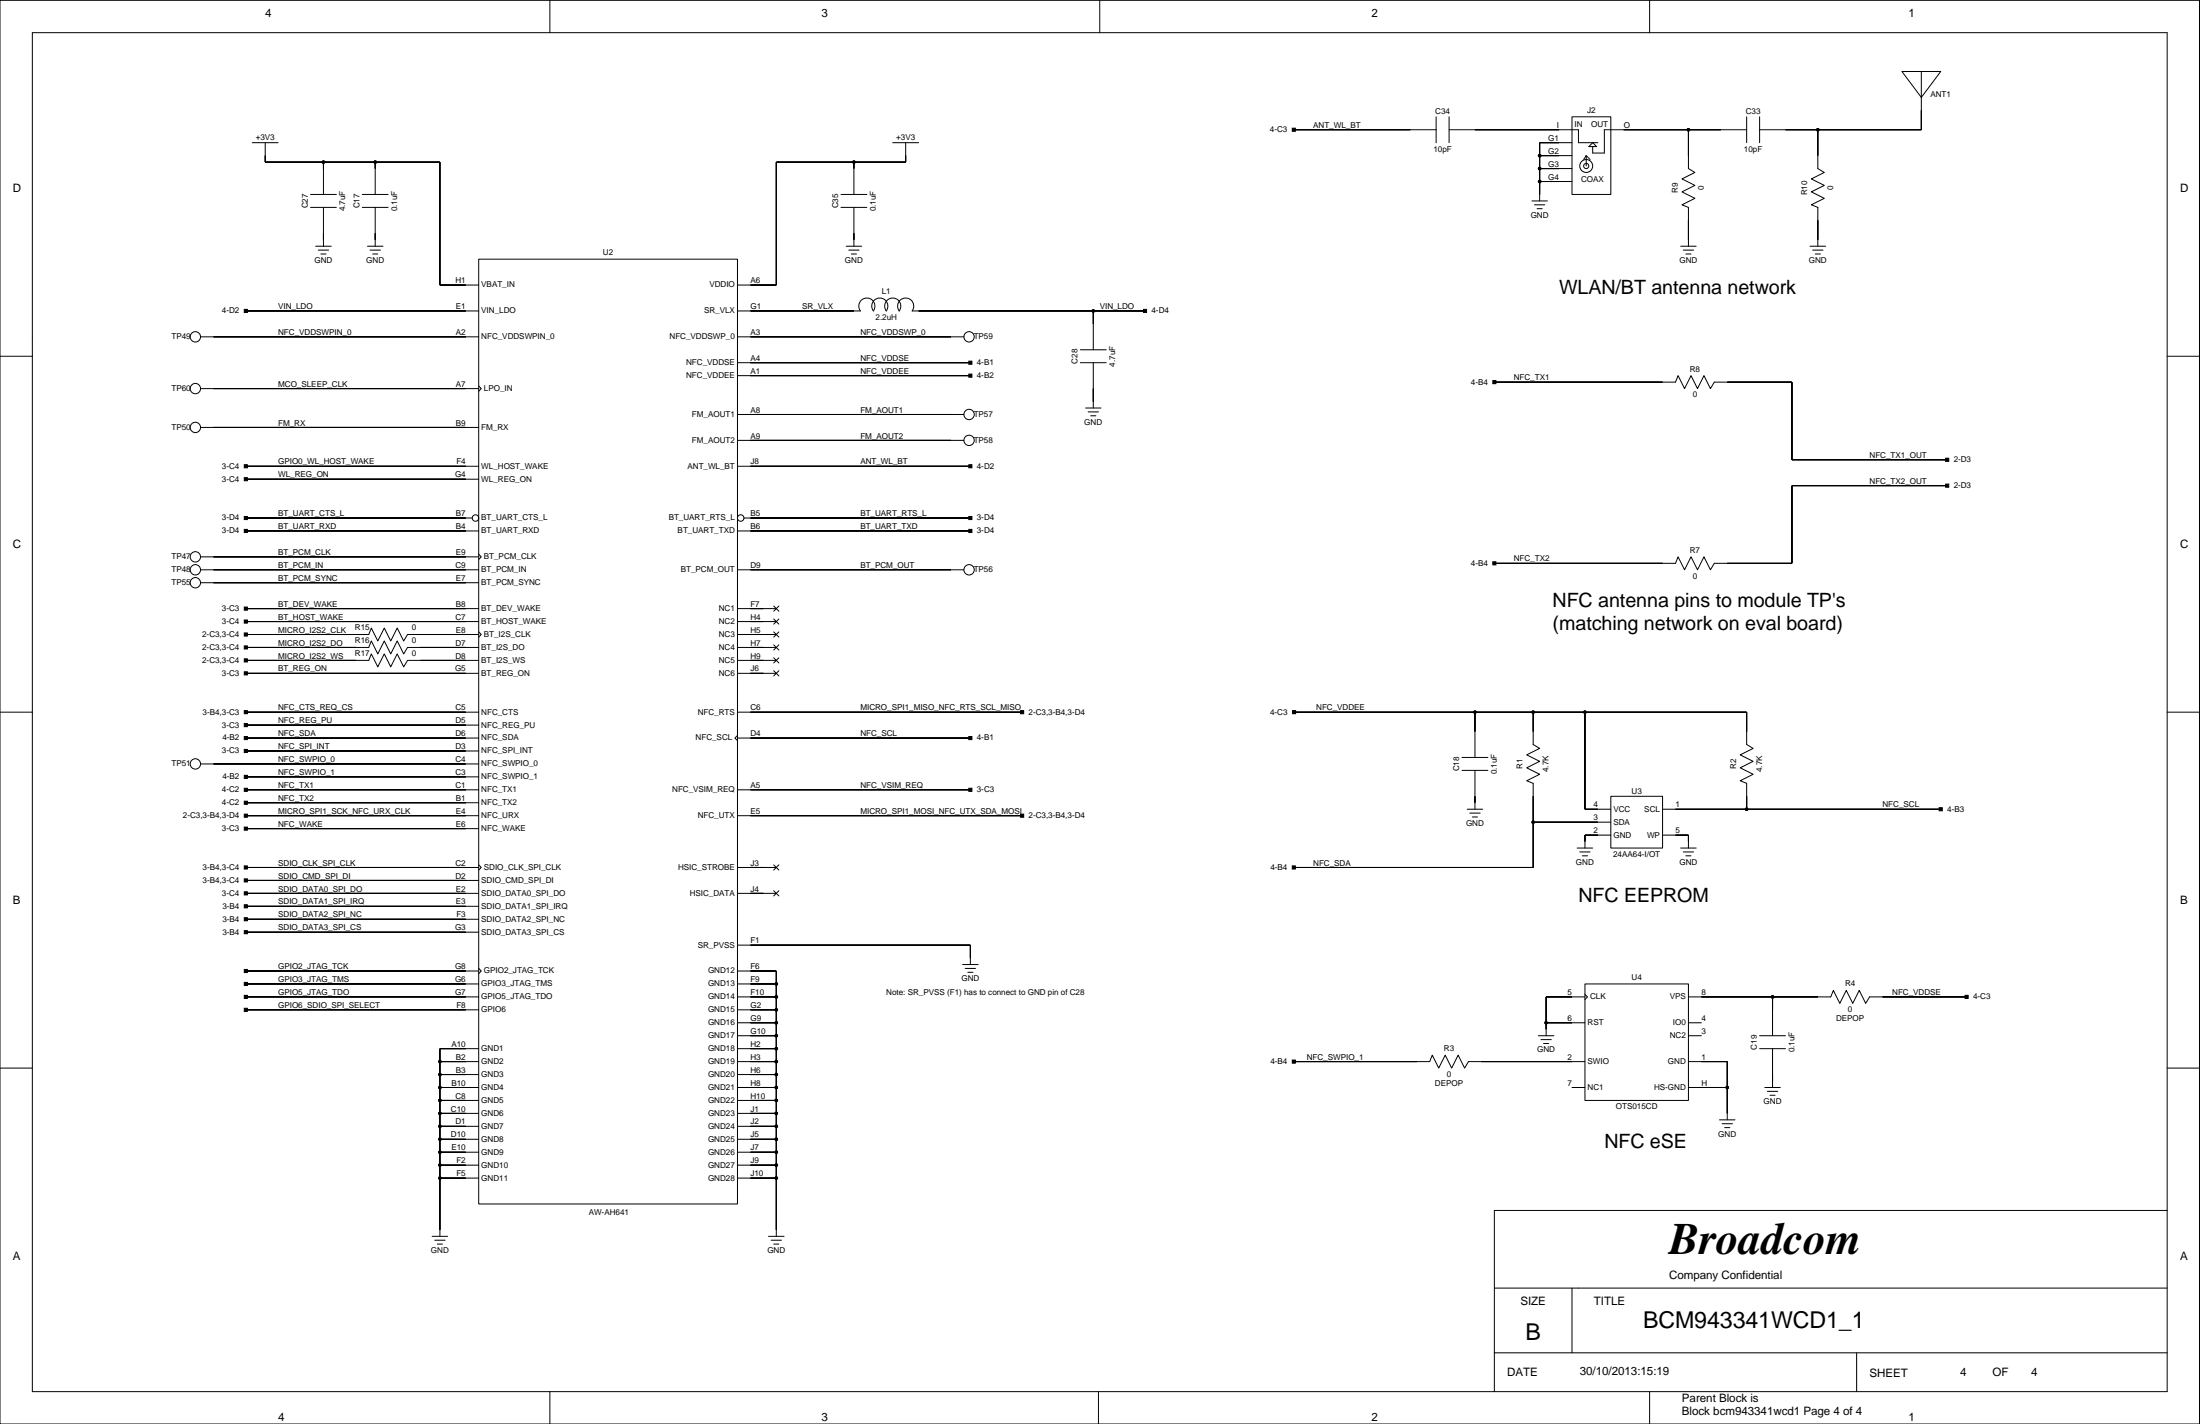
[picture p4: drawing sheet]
<svg xmlns="http://www.w3.org/2000/svg" width="432mm" height="279mm" viewBox="0 0 432 279" stroke-linecap="round" stroke-linejoin="round" font-family="sans-serif">
<g fill="none" stroke="#000" stroke-width=".2">
<path d="M0 .1h431.7v279.3h-431.7zM6.3 6.4h419.1v266.7h-419.1zM107.9 .1v6.3M215.9 .1v6.3M323.8 .1v6.3M373.3 14h7.6l-3.8 5.1zM377.1 14v11.5h-31.7M378.4 19.1h.1M379.6 19.1h.1M380.9 19.1h.1M49.5 28h5.1M52.1 28v3.8h34.2v24.1h7.7"/>
<path d="M60.9 38.2h5.1M63.5 31.8v6.4M71.1 38.2h5.1M73.6 31.8v6.4M165.1 38.2h5M167.6 31.8v6.4M175.2 28h5.1M177.8 28v3.8h-25.4v24.1h-7.7M253.9 25.5h28M281.9 22.9v5.1M284.4 25.5h25.4v2.5h3.8M284.4 22.9v5.1"/>
<path d="M300.7 39.4h3M302.2 30.5h6.3M302.2 33.1h6.3M302.2 35.6h6.3M308.5 22.9h7.7v15.3h-7.7zM308.5 28h-6.3v11.4M311.3 30.5v2.1M311.3 30.5l.8 .8M311.3 30.5l-.5 .8M312.6 28l.8 .8h-1.6zM331.4 25.5v7.6l1.3 .7-2.6 1.3 2.6 1.3-2.6 1.2 2.6 1.3-2.6 1.3 1.3 .5v7.6M342.8 22.9v5.1"/>
<path d="M342.8 25.5h-27.9v4.5h-2.3v-1.2M345.4 22.9v5.1M356.8 25.5v7.6l1.3 .7-2.6 1.3 2.6 1.3-2.6 1.2 2.6 1.3-2.6 1.3 1.3 .5v7.6M378.4 20.4h.1M379.6 21.6h.1M60.9 40.7h5.1M62 48.3h3M62.5 49.1h2M63 49.8h1M63.5 40.7v7.6M71.1 40.7h5.1M72.1 48.3h3.1"/>
<path d="M72.6 49.1h2.1M73.1 49.8h1.1M73.6 40.7v7.6M94 50.9h50.7v185.3h-50.7zM165.1 40.7h5M166.1 48.3h3M166.6 49.1h2M167.1 49.8h1M167.6 40.7v7.6M301.2 40.2h2M301.7 40.9h1M329.9 48.3h3"/>
<path d="M330.4 49.1h2M330.9 49.8h1M355.3 48.3h3M355.8 49.1h2M356.3 49.8h1M0 69.9h6.3M39.4 76.2h54.6M39.4 66.1h54.6M48.2 61h45.8M94 75.7l.5 .5-.5 .6M144.7 61h24.2a1.59 1.59 0 0 1 .2-2.1 1.59 1.59 0 0 1 2.1 0 1.59 1.59 0 0 1 .2 2.1 1.59 1.59 0 0 1 .2-2.1 1.59 1.59 0 0 1 2.2 0 1.59 1.59 0 0 1 .2 2.1 1.59 1.59 0 0 1 .2-2.1 1.59 1.59 0 0 1 2.1 0 1.59 1.59 0 0 1 .2 2.1 1.59 1.59 0 0 1 .2-2.1 1.59 1.59 0 0 1 2.1 0 1.59 1.59 0 0 1 .2 2.1h45.7M144.7 73.7h45.8"/>
<path d="M144.7 71.2h45.8M144.7 66.1h44.5M212 71.2h5.1M212 68.6h5.1M214.6 61v7.6M214.6 71.2v8.9M293.3 75h35.6l.5-1.3 1.2 2.5 1.3-2.5 1.3 2.5 1.2-2.5 1.3 2.5 .8-1.2h15.2v15.2h30.5M425.4 69.9h6.3M39.4 83.9h54.6M48.2 91.5h45.8M48.2 94h45.8M144.7 91.5h45.8"/>
<path d="M144.7 81.3h44.5M144.7 86.4h44.5M213.1 80.1h3M213.6 80.8h2M214.1 81.6h1M382.2 95.3h-30.5v15.2h-15.2l-.8 1.3-1.3-2.5-1.2 2.5-1.3-2.5-1.3 2.5-1.2-2.5-.5 1.2h-35.6M39.4 109.3h54.6M39.4 111.8h54.6M39.4 114.3h54.6M48.2 119.4h45.8M48.2 101.6h44.5M48.2 104.2h45.8"/>
<path d="M94 108.8l.5 .5-.5 .5M144.7 119.4h7.7M144.7 111.8h44.5M144.7 104.2h45.8M146 101.6h44.5M151.9 118.9l1 1M152.9 118.9l-1 1M379.6 115.6h.1M0 139.7h6.3M48.2 124.5h24.2l.5-1.3 1.3 2.6 1.2-2.6 1.3 2.6 1.3-2.6 1.2 2.6 .8-1.3h14M48.2 127h24.2l.5-1.2 1.3 2.5 1.2-2.5 1.3 2.5 1.3-2.5 1.2 2.5 .8-1.3h14M48.2 129.6h24.2l.5-1.3 1.3 2.5 1.2-2.5 1.3 2.5 1.3-2.5 1.2 2.5 .8-1.2h14"/>
<path d="M48.2 139.7h45.8M48.2 122h45.8M48.2 132.1h45.8M94 124l.5 .5-.5 .5M144.7 139.7h55.9M144.7 122h7.7M144.7 124.5h7.7M144.7 127h7.7M144.7 129.6h7.7M144.7 132.1h7.7M151.9 121.4l1 1.1M151.9 124l1 1"/>
<path d="M151.9 126.5l1 1M151.9 129.1l1 1M151.9 131.6l1 1M152.9 121.4l-1 1.1M152.9 124l-1 1M152.9 126.5l-1 1M152.9 129.1l-1 1M152.9 131.6l-1 1M254 139.7h88.8v6.4l1.3 .7-2.5 1.3 2.5 1.3-2.5 1.3 2.5 1.2-2.5 1.3 1.2 .5v5.1M289.5 139.7v8.9M300.9 139.7v6.4l1.3 .7-2.5 1.3 2.5 1.3-2.5 1.3 2.5 1.2-2.5 1.3 1.2 .5v16.5h-47M311.1 139.7v19.1h5.1"/>
<path d="M425.4 139.7h6.3M39.4 149.9h54.6M48.2 142.3h45.8M48.2 144.8h45.8M48.2 147.3h45.8M48.2 152.4h45.8M48.2 155h45.8M48.2 157.5h45.8M144.7 144.3l-.5 .5 .5 .5M144.7 144.8h45.8M144.7 155h45.8M287 151.2h5"/>
<path d="M287 148.6h5M288 158.8h3M288.5 159.5h2M289.5 151.2v7.6M316.2 156.2h10.1v10.2h-10.1zM326.3 158.8h54.6M48.2 175.3h45.8M48.2 170.2h45.8M48.2 160h45.8M48.2 162.6h45.8M48.2 172.7h45.8M48.2 177.8h45.8"/>
<path d="M94 169.7l.5 .5-.5 .5M144.7 175.3h7.7M144.7 170.2h7.7M144.7 160h55.9M151.9 169.7l1 1M151.9 174.8l1 1M152.9 169.7l-1 1M152.9 174.8l-1 1M289 160.3h1M300.9 161.3h15.3M309.6 166.4h3M310.1 167.2h2"/>
<path d="M310.6 167.9h1M316.2 163.9h-5.1v2.5M326.3 163.9h5.1v2.5M329.9 166.4h3M330.4 167.2h2M330.9 167.9h1M48.2 190.5h45.8M48.2 193.1h45.8M48.2 195.6h45.8M48.2 198.1h45.8M48.2 180.4h45.8M48.2 182.9h45.8"/>
<path d="M94 190l.5 .5-.5 .5M144.7 190.5h7.7v52.1M144.7 193.1h7.7M144.7 195.6h7.7M144.7 198.1h7.7M144.7 185.4h45.8v3.9M188.9 189.3h3.1M189.4 190h2.1M189.9 190.8h1.1M311.1 193.1h20.3v22.8h-20.3zM311.1 195.1l.5 .5-.5 .5M311.1 195.6h-7.6v7.6"/>
<path d="M331.4 195.6h27.9l.5-1.3 1.3 2.6 1.3-2.6 1.2 2.6 1.3-2.6 1.3 2.6 .7-1.3h19.1M347.9 195.6v7.6M0 209.6h6.3M86.3 208.3h7.7M86.3 210.8h7.7M86.3 213.4h7.7M86.3 215.9h7.7M86.3 218.5h7.7M94 205.8h-7.7v36.8M144.7 205.8h7.7M144.7 200.7h7.7M144.7 203.2h7.7"/>
<path d="M144.7 208.3h7.7M144.7 210.8h7.7M144.7 213.4h7.7M144.7 215.9h7.7M144.7 218.5h7.7M253.9 208.3h26.7l.5-1.3 1.3 2.6 1.3-2.6 1.2 2.6 1.3-2.6 1.3 2.6 .7-1.3h22.9M301.9 203.2h3.1M302.4 204h2.1M303 204.7h1M303.5 200.7h7.6M308.5 213.4h2.6M331.4 200.7h2.5"/>
<path d="M331.4 203.2h2.5M331.4 208.3h7.6v11.4M331.4 213.4h7.6M337.5 219.7h3M345.4 205.8h5M345.4 203.2h5M346.4 213.4h3M346.9 214.1h2M347.4 214.9h1M347.9 205.8v7.6M425.4 209.6h6.3M86.3 228.6h7.7"/>
<path d="M86.3 231.2h7.7M86.3 226.1h7.7M86.3 221h7.7M86.3 223.5h7.7M144.7 228.6h7.7M144.7 231.2h7.7M144.7 226.1h7.7M144.7 221h7.7M144.7 223.5h7.7M338 220.5h2M338.5 221.2h1M425.4 237.5h-132.1v35.6"/>
<path d="M84.8 242.6h3.1M85.3 243.3h2.1M85.8 244.1h1M150.8 242.6h3.1M151.3 243.3h2.1M151.9 244.1h1M293.3 252.7h132.1M308.5 252.7v12.7M107.9 273.1v6.3M215.6 273.1v6.3M293.3 265.4h132.1M323.8 273.1v6.3"/>
<path d="M364.4 265.4v7.7"/>
<circle cx="63.5" cy="31.8" r=".25"/>
<circle cx="73.6" cy="31.8" r=".25"/>
<circle cx="167.6" cy="31.8" r=".25"/>
<circle cx="302.2" cy="33.1" r=".25"/>
<circle cx="302.2" cy="30.5" r=".25"/>
<circle cx="302.2" cy="35.6" r=".25"/>
<circle cx="311.3" cy="32.6" r="1.27"/>
<circle cx="311.3" cy="32.6" r=".51"/>
<circle cx="331.4" cy="25.5" r=".25"/>
<circle cx="356.8" cy="25.5" r=".25"/>
<circle cx="38.3" cy="66.1" r="1.02"/>
<circle cx="38.3" cy="76.2" r="1.02"/>
<circle cx="190.2" cy="66.1" r="1.02"/>
<circle cx="214.6" cy="61" r=".25"/>
<circle cx="38.3" cy="83.9" r="1.02"/>
<circle cx="190.2" cy="86.4" r="1.02"/>
<circle cx="190.2" cy="81.3" r="1.02"/>
<circle cx="38.3" cy="114.3" r="1.02"/>
<circle cx="38.3" cy="111.8" r="1.02"/>
<circle cx="38.3" cy="109.3" r="1.02"/>
<circle cx="93.3" cy="101.6" r=".63"/>
<circle cx="145.4" cy="101.6" r=".63"/>
<circle cx="190.2" cy="111.8" r="1.02"/>
<circle cx="289.5" cy="139.7" r=".25"/>
<circle cx="300.9" cy="139.7" r=".25"/>
<circle cx="311.1" cy="139.7" r=".25"/>
<circle cx="38.3" cy="149.9" r="1.02"/>
<circle cx="342.8" cy="158.8" r=".25"/>
<circle cx="300.9" cy="161.3" r=".25"/>
<circle cx="152.4" cy="193.1" r=".25"/>
<circle cx="152.4" cy="195.6" r=".25"/>
<circle cx="152.4" cy="198.1" r=".25"/>
<circle cx="347.9" cy="195.6" r=".25"/>
<circle cx="86.3" cy="210.8" r=".25"/>
<circle cx="86.3" cy="215.9" r=".25"/>
<circle cx="86.3" cy="208.3" r=".25"/>
<circle cx="86.3" cy="213.4" r=".25"/>
<circle cx="86.3" cy="218.5" r=".25"/>
<circle cx="152.4" cy="210.8" r=".25"/>
<circle cx="152.4" cy="203.2" r=".25"/>
<circle cx="152.4" cy="208.3" r=".25"/>
<circle cx="152.4" cy="200.7" r=".25"/>
<circle cx="152.4" cy="215.9" r=".25"/>
<circle cx="152.4" cy="205.8" r=".25"/>
<circle cx="152.4" cy="213.4" r=".25"/>
<circle cx="152.4" cy="218.5" r=".25"/>
<circle cx="303.5" cy="200.7" r=".25"/>
<circle cx="339" cy="213.4" r=".25"/>
<circle cx="86.3" cy="231.2" r=".25"/>
<circle cx="86.3" cy="221" r=".25"/>
<circle cx="86.3" cy="223.5" r=".25"/>
<circle cx="86.3" cy="228.6" r=".25"/>
<circle cx="86.3" cy="226.1" r=".25"/>
<circle cx="152.4" cy="223.5" r=".25"/>
<circle cx="152.4" cy="221" r=".25"/>
<circle cx="152.4" cy="231.2" r=".25"/>
<circle cx="152.4" cy="228.6" r=".25"/>
<circle cx="152.4" cy="226.1" r=".25"/>
</g>
<g fill="#000" stroke="#000" stroke-width=".2">
<path d="M52.1 30.5v1.3z" fill-rule="evenodd"/>
<path d="M52.1 31.8h11.4z" fill-rule="evenodd"/>
<path d="M63.5 31.8v1.3z" fill-rule="evenodd"/>
<path d="M63.5 31.8h10.1z" fill-rule="evenodd"/>
<path d="M73.6 31.8v1.3z" fill-rule="evenodd"/>
<path d="M73.6 31.8h12.7z" fill-rule="evenodd"/>
<path d="M86.3 31.8v24.1z" fill-rule="evenodd"/>
<path d="M152.4 31.8v24.1z" fill-rule="evenodd"/>
<path d="M152.4 31.8h15.2z" fill-rule="evenodd"/>
<path d="M167.6 31.8v1.3z" fill-rule="evenodd"/>
<path d="M177.8 30.5v1.3z" fill-rule="evenodd"/>
<path d="M167.6 31.8h10.2z" fill-rule="evenodd"/>
<path d="M253.6 25.2h.6v.6h-.6z" fill-rule="evenodd"/>
<path d="M253.9 25.5h22.9z" fill-rule="evenodd"/>
<path d="M302.2 35.6v2.6z" fill-rule="evenodd"/>
<path d="M302.2 33.1v2.5z" fill-rule="evenodd"/>
<path d="M302.2 30.5v2.6z" fill-rule="evenodd"/>
<path d="M302.2 28v2.5z" fill-rule="evenodd"/>
<path d="M302.2 30.5h3.8z" fill-rule="evenodd"/>
<path d="M302.2 33.1h3.8z" fill-rule="evenodd"/>
<path d="M302.2 35.6h3.8z" fill-rule="evenodd"/>
<path d="M302.2 28h3.8z" fill-rule="evenodd"/>
<path d="M289.5 25.5h16.5z" fill-rule="evenodd"/>
<path d="M331.4 25.5v5z" fill-rule="evenodd"/>
<path d="M318.7 25.5h12.7z" fill-rule="evenodd"/>
<path d="M331.4 25.5h6.3z" fill-rule="evenodd"/>
<path d="M356.8 25.5v5z" fill-rule="evenodd"/>
<path d="M350.4 25.5h6.4z" fill-rule="evenodd"/>
<path d="M356.8 25.5h20.3z" fill-rule="evenodd"/>
<path d="M377.1 21.6v3.9z" fill-rule="evenodd"/>
<path d="M63.5 45.8v1.2z" fill-rule="evenodd"/>
<path d="M73.6 45.8v1.2z" fill-rule="evenodd"/>
<path d="M86.3 55.9h5.1z" fill-rule="evenodd"/>
<path d="M147.3 55.9h5.1z" fill-rule="evenodd"/>
<path d="M167.6 45.8v1.2z" fill-rule="evenodd"/>
<path d="M331.4 43.2v3.8z" fill-rule="evenodd"/>
<path d="M356.8 43.2v3.8z" fill-rule="evenodd"/>
<path d="M47.9 60.7h.7v.6h-.7z" fill-rule="evenodd"/>
<path d="M41.9 76.2h49.5z" fill-rule="evenodd"/>
<path d="M48.2 61h43.2z" fill-rule="evenodd"/>
<path d="M41.9 66.1h49.5z" fill-rule="evenodd"/>
<path d="M147.3 61h20.3z" fill-rule="evenodd"/>
<path d="M147.3 66.1h39.3z" fill-rule="evenodd"/>
<path d="M190.2 73.4h.6v.6h-.6z" fill-rule="evenodd"/>
<path d="M190.2 70.9h.6v.6h-.6z" fill-rule="evenodd"/>
<path d="M147.3 73.7h43.2z" fill-rule="evenodd"/>
<path d="M147.3 71.2h43.2z" fill-rule="evenodd"/>
<path d="M180.3 61h34.3z" fill-rule="evenodd"/>
<path d="M214.6 61v2.5z" fill-rule="evenodd"/>
<path d="M214.6 76.2v2.6z" fill-rule="evenodd"/>
<path d="M224.4 60.7h.6v.6h-.6z" fill-rule="evenodd"/>
<path d="M214.6 61h10.1z" fill-rule="evenodd"/>
<path d="M293 74.7h.6v.6h-.6z" fill-rule="evenodd"/>
<path d="M293.3 75h33z" fill-rule="evenodd"/>
<path d="M351.7 75v15.2z" fill-rule="evenodd"/>
<path d="M339 75h12.7z" fill-rule="evenodd"/>
<path d="M47.9 93.7h.7v.6h-.7z" fill-rule="evenodd"/>
<path d="M47.9 91.2h.7v.6h-.7z" fill-rule="evenodd"/>
<path d="M41.9 83.9h49.5z" fill-rule="evenodd"/>
<path d="M48.2 94h43.2z" fill-rule="evenodd"/>
<path d="M48.2 91.5h43.2z" fill-rule="evenodd"/>
<path d="M147.3 86.4h39.3z" fill-rule="evenodd"/>
<path d="M147.3 81.3h39.3z" fill-rule="evenodd"/>
<path d="M190.2 91.2h.6v.6h-.6z" fill-rule="evenodd"/>
<path d="M147.3 91.5h43.2z" fill-rule="evenodd"/>
<path d="M351.7 95.3v15.2z" fill-rule="evenodd"/>
<path d="M381.9 95h.6v.6h-.6z" fill-rule="evenodd"/>
<path d="M381.9 89.9h.6v.6h-.6z" fill-rule="evenodd"/>
<path d="M351.7 95.3h30.5z" fill-rule="evenodd"/>
<path d="M351.7 90.2h30.5z" fill-rule="evenodd"/>
<path d="M47.9 101.3h.7v.6h-.7z" fill-rule="evenodd"/>
<path d="M47.9 103.9h.7v.6h-.7z" fill-rule="evenodd"/>
<path d="M47.9 119.1h.7v.6h-.7z" fill-rule="evenodd"/>
<path d="M48.2 101.6h43.2z" fill-rule="evenodd"/>
<path d="M48.2 104.2h43.2z" fill-rule="evenodd"/>
<path d="M48.2 119.4h43.2z" fill-rule="evenodd"/>
<path d="M41.9 109.3h49.5z" fill-rule="evenodd"/>
<path d="M41.9 111.8h49.5z" fill-rule="evenodd"/>
<path d="M41.9 114.3h49.5z" fill-rule="evenodd"/>
<path d="M147.3 119.4h2.5z" fill-rule="evenodd"/>
<path d="M147.3 111.8h39.3z" fill-rule="evenodd"/>
<path d="M190.2 101.3h.6v.6h-.6z" fill-rule="evenodd"/>
<path d="M190.2 103.9h.6v.6h-.6z" fill-rule="evenodd"/>
<path d="M147.3 101.6h43.2z" fill-rule="evenodd"/>
<path d="M147.3 104.2h43.2z" fill-rule="evenodd"/>
<path d="M293 110.2h.6v.6h-.6z" fill-rule="evenodd"/>
<path d="M293.3 110.5h33z" fill-rule="evenodd"/>
<path d="M339 110.5h12.7z" fill-rule="evenodd"/>
<path d="M47.9 121.7h.7v.6h-.7z" fill-rule="evenodd"/>
<path d="M47.9 131.8h.7v.6h-.7z" fill-rule="evenodd"/>
<path d="M47.9 124.2h.7v.6h-.7z" fill-rule="evenodd"/>
<path d="M47.9 126.7h.7v.6h-.7z" fill-rule="evenodd"/>
<path d="M47.9 129.3h.7v.6h-.7z" fill-rule="evenodd"/>
<path d="M48.2 124.5h21.6z" fill-rule="evenodd"/>
<path d="M48.2 127h21.6z" fill-rule="evenodd"/>
<path d="M48.2 129.6h21.6z" fill-rule="evenodd"/>
<path d="M48.2 122h43.2z" fill-rule="evenodd"/>
<path d="M48.2 132.1h43.2z" fill-rule="evenodd"/>
<path d="M48.2 139.7h43.2z" fill-rule="evenodd"/>
<path d="M82.5 124.5h8.9z" fill-rule="evenodd"/>
<path d="M82.5 127h8.9z" fill-rule="evenodd"/>
<path d="M82.5 129.6h8.9z" fill-rule="evenodd"/>
<path d="M147.3 122h2.5z" fill-rule="evenodd"/>
<path d="M147.3 124.5h2.5z" fill-rule="evenodd"/>
<path d="M147.3 127h2.5z" fill-rule="evenodd"/>
<path d="M147.3 129.6h2.5z" fill-rule="evenodd"/>
<path d="M147.3 132.1h2.5z" fill-rule="evenodd"/>
<path d="M147.3 139.7h53.3z" fill-rule="evenodd"/>
<path d="M289.5 139.7v3.8z" fill-rule="evenodd"/>
<path d="M254 139.7h35.5z" fill-rule="evenodd"/>
<path d="M300.9 139.7v3.8z" fill-rule="evenodd"/>
<path d="M289.5 139.7h11.4z" fill-rule="evenodd"/>
<path d="M311.1 139.7v19.1z" fill-rule="evenodd"/>
<path d="M300.9 139.7h10.2z" fill-rule="evenodd"/>
<path d="M311.1 139.7h31.7z" fill-rule="evenodd"/>
<path d="M342.8 139.7v3.8z" fill-rule="evenodd"/>
<path d="M47.9 157.2h.7v.6h-.7z" fill-rule="evenodd"/>
<path d="M47.9 144.5h.7v.6h-.7z" fill-rule="evenodd"/>
<path d="M47.9 152.1h.7v.6h-.7z" fill-rule="evenodd"/>
<path d="M47.9 142h.7v.6h-.7z" fill-rule="evenodd"/>
<path d="M47.9 147h.7v.7h-.7z" fill-rule="evenodd"/>
<path d="M47.9 139.4h.7v.6h-.7z" fill-rule="evenodd"/>
<path d="M47.9 154.7h.7v.6h-.7z" fill-rule="evenodd"/>
<path d="M48.2 157.5h43.2z" fill-rule="evenodd"/>
<path d="M48.2 144.8h43.2z" fill-rule="evenodd"/>
<path d="M48.2 152.4h43.2z" fill-rule="evenodd"/>
<path d="M48.2 142.3h43.2z" fill-rule="evenodd"/>
<path d="M48.2 147.3h43.2z" fill-rule="evenodd"/>
<path d="M41.9 149.9h49.5z" fill-rule="evenodd"/>
<path d="M48.2 155h43.2z" fill-rule="evenodd"/>
<path d="M190.2 144.5h.6v.6h-.6z" fill-rule="evenodd"/>
<path d="M190.2 154.7h.6v.6h-.6z" fill-rule="evenodd"/>
<path d="M147.3 144.8h43.2z" fill-rule="evenodd"/>
<path d="M147.3 155h43.2z" fill-rule="evenodd"/>
<path d="M200.3 139.4h.6v.6h-.6z" fill-rule="evenodd"/>
<path d="M253.7 139.4h.6v.6h-.6z" fill-rule="evenodd"/>
<path d="M289.5 156.2v1.3z" fill-rule="evenodd"/>
<path d="M300.9 156.2v5.1z" fill-rule="evenodd"/>
<path d="M311.1 158.8h2.5z" fill-rule="evenodd"/>
<path d="M342.8 156.2v2.6z" fill-rule="evenodd"/>
<path d="M328.9 158.8h13.9z" fill-rule="evenodd"/>
<path d="M380.6 158.5h.6v.6h-.6z" fill-rule="evenodd"/>
<path d="M342.8 158.8h38.1z" fill-rule="evenodd"/>
<path d="M47.9 169.9h.7v.6h-.7z" fill-rule="evenodd"/>
<path d="M47.9 172.4h.7v.6h-.7z" fill-rule="evenodd"/>
<path d="M47.9 175h.7v.6h-.7z" fill-rule="evenodd"/>
<path d="M47.9 177.5h.7v.6h-.7z" fill-rule="evenodd"/>
<path d="M47.9 159.7h.7v.7h-.7z" fill-rule="evenodd"/>
<path d="M47.9 162.3h.7v.6h-.7z" fill-rule="evenodd"/>
<path d="M48.2 170.2h43.2z" fill-rule="evenodd"/>
<path d="M48.2 172.7h43.2z" fill-rule="evenodd"/>
<path d="M48.2 175.3h43.2z" fill-rule="evenodd"/>
<path d="M48.2 177.8h43.2z" fill-rule="evenodd"/>
<path d="M48.2 160h43.2z" fill-rule="evenodd"/>
<path d="M48.2 162.6h43.2z" fill-rule="evenodd"/>
<path d="M147.3 170.2h2.5z" fill-rule="evenodd"/>
<path d="M147.3 175.3h2.5z" fill-rule="evenodd"/>
<path d="M200.3 159.7h.6v.7h-.6z" fill-rule="evenodd"/>
<path d="M147.3 160h53.3z" fill-rule="evenodd"/>
<path d="M253.6 169.9h.6v.6h-.6z" fill-rule="evenodd"/>
<path d="M253.9 170.2h47z" fill-rule="evenodd"/>
<path d="M300.9 161.3v8.9z" fill-rule="evenodd"/>
<path d="M311.1 163.9v1.2z" fill-rule="evenodd"/>
<path d="M300.9 161.3h12.7z" fill-rule="evenodd"/>
<path d="M311.1 163.9h2.5z" fill-rule="evenodd"/>
<path d="M328.9 163.9h2.5z" fill-rule="evenodd"/>
<path d="M331.4 163.9v1.2z" fill-rule="evenodd"/>
<path d="M47.9 180.1h.7v.6h-.7z" fill-rule="evenodd"/>
<path d="M47.9 182.6h.7v.6h-.7z" fill-rule="evenodd"/>
<path d="M47.9 197.8h.7v.6h-.7z" fill-rule="evenodd"/>
<path d="M47.9 195.3h.7v.6h-.7z" fill-rule="evenodd"/>
<path d="M47.9 192.8h.7v.6h-.7z" fill-rule="evenodd"/>
<path d="M47.9 190.2h.7v.6h-.7z" fill-rule="evenodd"/>
<path d="M48.2 180.4h43.2z" fill-rule="evenodd"/>
<path d="M48.2 182.9h43.2z" fill-rule="evenodd"/>
<path d="M48.2 198.1h43.2z" fill-rule="evenodd"/>
<path d="M48.2 195.6h43.2z" fill-rule="evenodd"/>
<path d="M48.2 193.1h43.2z" fill-rule="evenodd"/>
<path d="M48.2 190.5h43.2z" fill-rule="evenodd"/>
<path d="M147.3 193.1h5.1z" fill-rule="evenodd"/>
<path d="M147.3 195.6h5.1z" fill-rule="evenodd"/>
<path d="M147.3 198.1h5.1z" fill-rule="evenodd"/>
<path d="M152.4 198.1v2.6z" fill-rule="evenodd"/>
<path d="M152.4 195.6v2.5z" fill-rule="evenodd"/>
<path d="M152.4 193.1v2.5z" fill-rule="evenodd"/>
<path d="M152.4 190.5v2.6z" fill-rule="evenodd"/>
<path d="M147.3 190.5h5.1z" fill-rule="evenodd"/>
<path d="M147.3 185.4h43.2z" fill-rule="evenodd"/>
<path d="M190.5 185.4v2.6z" fill-rule="evenodd"/>
<path d="M303.5 195.6v5.1z" fill-rule="evenodd"/>
<path d="M303.5 195.6h5z" fill-rule="evenodd"/>
<path d="M333.9 195.6h14z" fill-rule="evenodd"/>
<path d="M347.9 195.6v2.5z" fill-rule="evenodd"/>
<path d="M347.9 195.6h8.9z" fill-rule="evenodd"/>
<path d="M385.7 195.3h.6v.6h-.6z" fill-rule="evenodd"/>
<path d="M369.5 195.6h16.5z" fill-rule="evenodd"/>
<path d="M86.3 205.8v2.5z" fill-rule="evenodd"/>
<path d="M86.3 208.3v2.5z" fill-rule="evenodd"/>
<path d="M86.3 210.8v2.6z" fill-rule="evenodd"/>
<path d="M86.3 213.4v2.5z" fill-rule="evenodd"/>
<path d="M86.3 215.9v2.6z" fill-rule="evenodd"/>
<path d="M86.3 218.5v2.5z" fill-rule="evenodd"/>
<path d="M86.3 218.5h5.1z" fill-rule="evenodd"/>
<path d="M86.3 215.9h5.1z" fill-rule="evenodd"/>
<path d="M86.3 213.4h5.1z" fill-rule="evenodd"/>
<path d="M86.3 210.8h5.1z" fill-rule="evenodd"/>
<path d="M86.3 208.3h5.1z" fill-rule="evenodd"/>
<path d="M86.3 205.8h5.1z" fill-rule="evenodd"/>
<path d="M147.3 200.7h5.1z" fill-rule="evenodd"/>
<path d="M147.3 203.2h5.1z" fill-rule="evenodd"/>
<path d="M147.3 205.8h5.1z" fill-rule="evenodd"/>
<path d="M147.3 208.3h5.1z" fill-rule="evenodd"/>
<path d="M147.3 210.8h5.1z" fill-rule="evenodd"/>
<path d="M147.3 213.4h5.1z" fill-rule="evenodd"/>
<path d="M147.3 215.9h5.1z" fill-rule="evenodd"/>
<path d="M147.3 218.5h5.1z" fill-rule="evenodd"/>
<path d="M152.4 218.5v2.5z" fill-rule="evenodd"/>
<path d="M152.4 215.9v2.6z" fill-rule="evenodd"/>
<path d="M152.4 213.4v2.5z" fill-rule="evenodd"/>
<path d="M152.4 210.8v2.6z" fill-rule="evenodd"/>
<path d="M152.4 208.3v2.5z" fill-rule="evenodd"/>
<path d="M152.4 205.8v2.5z" fill-rule="evenodd"/>
<path d="M152.4 203.2v2.6z" fill-rule="evenodd"/>
<path d="M152.4 200.7v2.5z" fill-rule="evenodd"/>
<path d="M253.6 208h.6v.6h-.6z" fill-rule="evenodd"/>
<path d="M253.9 208.3h24.2z" fill-rule="evenodd"/>
<path d="M303.5 200.7v1.2z" fill-rule="evenodd"/>
<path d="M303.5 200.7h5z" fill-rule="evenodd"/>
<path d="M290.8 208.3h17.7z" fill-rule="evenodd"/>
<path d="M339 213.4v5.1z" fill-rule="evenodd"/>
<path d="M333.9 213.4h5.1z" fill-rule="evenodd"/>
<path d="M339 208.3v5.1z" fill-rule="evenodd"/>
<path d="M333.9 208.3h5.1z" fill-rule="evenodd"/>
<path d="M347.9 210.8v1.3z" fill-rule="evenodd"/>
<path d="M86.3 231.2v10.1z" fill-rule="evenodd"/>
<path d="M86.3 228.6v2.6z" fill-rule="evenodd"/>
<path d="M86.3 221v2.5z" fill-rule="evenodd"/>
<path d="M86.3 223.5v2.6z" fill-rule="evenodd"/>
<path d="M86.3 226.1v2.5z" fill-rule="evenodd"/>
<path d="M86.3 231.2h5.1z" fill-rule="evenodd"/>
<path d="M86.3 226.1h5.1z" fill-rule="evenodd"/>
<path d="M86.3 223.5h5.1z" fill-rule="evenodd"/>
<path d="M86.3 221h5.1z" fill-rule="evenodd"/>
<path d="M86.3 228.6h5.1z" fill-rule="evenodd"/>
<path d="M147.3 221h5.1z" fill-rule="evenodd"/>
<path d="M147.3 223.5h5.1z" fill-rule="evenodd"/>
<path d="M152.4 231.2v10.1z" fill-rule="evenodd"/>
<path d="M147.3 231.2h5.1z" fill-rule="evenodd"/>
<path d="M152.4 228.6v2.6z" fill-rule="evenodd"/>
<path d="M147.3 228.6h5.1z" fill-rule="evenodd"/>
<path d="M152.4 226.1v2.5z" fill-rule="evenodd"/>
<path d="M147.3 226.1h5.1z" fill-rule="evenodd"/>
<path d="M152.4 223.5v2.6z" fill-rule="evenodd"/>
<path d="M152.4 221v2.5z" fill-rule="evenodd"/>
<circle cx="63.5" cy="31.8" r=".25"/>
<circle cx="73.6" cy="31.8" r=".25"/>
<circle cx="167.6" cy="31.8" r=".25"/>
<circle cx="302.2" cy="33.1" r=".25"/>
<circle cx="302.2" cy="30.5" r=".25"/>
<circle cx="302.2" cy="35.6" r=".25"/>
<circle cx="331.4" cy="25.5" r=".25"/>
<circle cx="356.8" cy="25.5" r=".25"/>
<circle cx="214.6" cy="61" r=".25"/>
<circle cx="289.5" cy="139.7" r=".25"/>
<circle cx="300.9" cy="139.7" r=".25"/>
<circle cx="311.1" cy="139.7" r=".25"/>
<circle cx="342.8" cy="158.8" r=".25"/>
<circle cx="300.9" cy="161.3" r=".25"/>
<circle cx="152.4" cy="193.1" r=".25"/>
<circle cx="152.4" cy="195.6" r=".25"/>
<circle cx="152.4" cy="198.1" r=".25"/>
<circle cx="347.9" cy="195.6" r=".25"/>
<circle cx="86.3" cy="210.8" r=".25"/>
<circle cx="86.3" cy="215.9" r=".25"/>
<circle cx="86.3" cy="208.3" r=".25"/>
<circle cx="86.3" cy="213.4" r=".25"/>
<circle cx="86.3" cy="218.5" r=".25"/>
<circle cx="152.4" cy="210.8" r=".25"/>
<circle cx="152.4" cy="203.2" r=".25"/>
<circle cx="152.4" cy="208.3" r=".25"/>
<circle cx="152.4" cy="200.7" r=".25"/>
<circle cx="152.4" cy="215.9" r=".25"/>
<circle cx="152.4" cy="205.8" r=".25"/>
<circle cx="152.4" cy="213.4" r=".25"/>
<circle cx="152.4" cy="218.5" r=".25"/>
<circle cx="303.5" cy="200.7" r=".25"/>
<circle cx="339" cy="213.4" r=".25"/>
<circle cx="86.3" cy="231.2" r=".25"/>
<circle cx="86.3" cy="221" r=".25"/>
<circle cx="86.3" cy="223.5" r=".25"/>
<circle cx="86.3" cy="228.6" r=".25"/>
<circle cx="86.3" cy="226.1" r=".25"/>
<circle cx="152.4" cy="223.5" r=".25"/>
<circle cx="152.4" cy="221" r=".25"/>
<circle cx="152.4" cy="231.2" r=".25"/>
<circle cx="152.4" cy="228.6" r=".25"/>
<circle cx="152.4" cy="226.1" r=".25"/>
</g>
<text font-size="8.8" x="327.6" y="246.1">Broadcom</text>
<g font-size="4.6">
<text x="299.4" y="263">B</text>
<text x="322.5" y="260.6">BCM943341WCD1_1</text>
</g>
<g font-size="3.9">
<text x="306" y="57.6">WLAN/BT antenna network</text>
<text x="304.7" y="119.1">NFC antenna pins to module TP's</text>
<text x="304.7" y="123.6">(matching network on eval board)</text>
<text x="309.8" y="176.9">NFC EEPROM</text>
<text x="314.9" y="225.2">NFC eSE</text>
</g>
<g font-size="2.3">
<text x="52.1" y="3.4">4</text>
<text x="161.3" y="3.4">3</text>
<text x="269.2" y="3.4">2</text>
<text x="374.6" y="3.4">1</text>
<text x="2.5" y="37.6">D</text>
<text x="427.9" y="37.6">D</text>
<text x="2.5" y="107.5">C</text>
<text x="427.9" y="107.5">C</text>
<text x="2.5" y="177.3">B</text>
<text x="427.9" y="177.3">B</text>
<text x="2.5" y="247.1">A</text>
<text x="327.6" y="250.9">Company Confidential</text>
<text x="427.9" y="247.1">A</text>
<text x="298.4" y="256">SIZE</text>
<text x="312.8" y="256">TITLE</text>
<text x="310.1" y="269.7">30/10/2013:15:19</text>
<text x="384.7" y="270">4</text>
<text x="398.7" y="270">4</text>
<text x="295.8" y="270">DATE</text>
<text x="330.1" y="275.1">Parent Block is</text>
<text x="366.9" y="270.2">SHEET</text>
<text x="391.1" y="270">OF</text>
<text x="54.6" y="278.9">4</text>
<text x="161.3" y="278.9">3</text>
<text x="269.2" y="278.9">2</text>
<text x="330.1" y="277.6">Block bcm943341wcd1 Page 4 of 4</text>
<text x="374.6" y="278.9">1</text>
</g>
<g font-size="1.6">
<text x="281.7" y="22.4">C34</text>
<text x="311.5" y="22.1">J2</text>
<text x="342.6" y="22.4">C33</text>
<text x="378.9" y="19">ANT1</text>
<text x="50.2" y="27.5">+3V3</text>
<text x="175.9" y="27.5">+3V3</text>
<text x="249.2" y="25.9">4-C3</text>
<text x="257.8" y="25.1">ANT_WL_BT</text>
<text x="281.3" y="29.7">10pF</text>
<text x="303.9" y="27.7">G1</text>
<text x="305.6" y="25.2">I</text>
<text x="309" y="24.9">IN</text>
<text x="312.3" y="24.9">OUT</text>
<text x="318.7" y="25.1">O</text>
<text x="342.3" y="29.7">10pF</text>
<text x="303.9" y="30.2">G2</text>
<text x="303.9" y="32.7">G3</text>
<text x="303.9" y="35.3">G4</text>
<text x="310.3" y="35.8">COAX</text>
<text x="60.4" y="40.9" transform="rotate(-90 60.4 40.9)">C27</text>
<text x="67.8" y="41.4" transform="rotate(-90 67.8 41.4)">4.7uF</text>
<text x="70.6" y="40.9" transform="rotate(-90 70.6 40.9)">C17</text>
<text x="77.9" y="41.4" transform="rotate(-90 77.9 41.4)">0.1uF</text>
<text x="164.5" y="40.9" transform="rotate(-90 164.5 40.9)">C35</text>
<text x="171.9" y="41.4" transform="rotate(-90 171.9 41.4)">0.1uF</text>
<text x="329.3" y="37.9" transform="rotate(-90 329.3 37.9)">R9</text>
<text x="334.4" y="37.3" transform="rotate(-90 334.4 37.3)">0</text>
<text x="354.7" y="38.3" transform="rotate(-90 354.7 38.3)">R10</text>
<text x="359.8" y="37.3" transform="rotate(-90 359.8 37.3)">0</text>
<text x="300.4" y="42.7">GND</text>
<text x="61.7" y="51.6">GND</text>
<text x="71.9" y="51.6">GND</text>
<text x="118.3" y="50.1">U2</text>
<text x="165.8" y="51.6">GND</text>
<text x="329.6" y="51.6">GND</text>
<text x="355" y="51.6">GND</text>
<text x="89.4" y="55.6">H1</text>
<text x="94.5" y="56.4">VBAT_IN</text>
<text x="139.2" y="56.4">VDDIO</text>
<text x="147.3" y="55.6">A6</text>
<text x="173.1" y="57.7">L1</text>
<text x="43.6" y="61.5">4-D2</text>
<text x="54.6" y="60.6">VIN_LDO</text>
<text x="54.6" y="65.7">NFC_VDDSWPIN_0</text>
<text x="89.5" y="65.7">A2</text>
<text x="89.5" y="60.6">E1</text>
<text x="94.5" y="61.5">VIN_LDO</text>
<text x="138.2" y="61.5">SR_VLX</text>
<text x="147.3" y="65.7">A3</text>
<text x="147.3" y="60.6">G1</text>
<text x="157.4" y="60.6">SR_VLX</text>
<text x="168.9" y="65.7">NFC_VDDSWP_0</text>
<text x="171.8" y="62.8">2.2uH</text>
<text x="215.9" y="60.6">VIN_LDO</text>
<text x="226" y="61.5">4-D4</text>
<text x="33.7" y="66.6">TP49</text>
<text x="94.5" y="66.6">NFC_VDDSWPIN_0</text>
<text x="131.4" y="66.6">NFC_VDDSWP_0</text>
<text x="134.7" y="71.6">NFC_VDDSE</text>
<text x="147.3" y="70.8">A4</text>
<text x="168.9" y="70.8">NFC_VDDSE</text>
<text x="191.1" y="66.6">TP59</text>
<text x="191.7" y="71.6">4-B1</text>
<text x="211.5" y="71.3" transform="rotate(-90 211.5 71.3)">C28</text>
<text x="218.9" y="71.9" transform="rotate(-90 218.9 71.9)">4.7uF</text>
<text x="33.7" y="76.7">TP60</text>
<text x="54.6" y="75.9">MCO_SLEEP_CLK</text>
<text x="89.5" y="75.9">A7</text>
<text x="95" y="76.7">LPO_IN</text>
<text x="134.7" y="74.2">NFC_VDDEE</text>
<text x="147.3" y="73.3">A1</text>
<text x="168.9" y="73.3">NFC_VDDEE</text>
<text x="191.7" y="74.2">4-B2</text>
<text x="288.7" y="75.5">4-B4</text>
<text x="297.1" y="74.6">NFC_TX1</text>
<text x="331.7" y="72.9">R8</text>
<text x="332.2" y="78">0</text>
<text x="54.6" y="83.5">FM_RX</text>
<text x="89.5" y="83.5">B9</text>
<text x="135.8" y="81.8">FM_AOUT1</text>
<text x="147.3" y="81">A8</text>
<text x="168.9" y="81">FM_AOUT1</text>
<text x="191.1" y="81.8">TP57</text>
<text x="212.8" y="83.3">GND</text>
<text x="33.7" y="84.3">TP50</text>
<text x="94.5" y="84.3">FM_RX</text>
<text x="135.8" y="86.9">FM_AOUT2</text>
<text x="147.3" y="86">A9</text>
<text x="168.9" y="86">FM_AOUT2</text>
<text x="191.1" y="86.9">TP58</text>
<text x="366.9" y="89.9">NFC_TX1_OUT</text>
<text x="43.6" y="92">3-C4</text>
<text x="43.6" y="94.5">3-C4</text>
<text x="54.6" y="93.7">WL_REG_ON</text>
<text x="54.6" y="91.1">GPIO0_WL_HOST_WAKE</text>
<text x="89.3" y="93.7">G4</text>
<text x="89.6" y="91.1">F4</text>
<text x="94.5" y="92">WL_HOST_WAKE</text>
<text x="94.5" y="94.5">WL_REG_ON</text>
<text x="134.9" y="92">ANT_WL_BT</text>
<text x="147.3" y="91.1">J8</text>
<text x="168.9" y="91.1">ANT_WL_BT</text>
<text x="191.7" y="92">4-D2</text>
<text x="366.9" y="94.9">NFC_TX2_OUT</text>
<text x="383.5" y="90.7">2-D3</text>
<text x="383.5" y="95.8">2-D3</text>
<text x="54.6" y="101.3">BT_UART_CTS_L</text>
<text x="89.5" y="101.3">B7</text>
<text x="147.3" y="101.3">B5</text>
<text x="168.9" y="101.3">BT_UART_RTS_L</text>
<text x="43.6" y="102.1">3-D4</text>
<text x="43.6" y="104.7">3-D4</text>
<text x="54.6" y="103.8">BT_UART_RXD</text>
<text x="89.5" y="103.8">B4</text>
<text x="94.5" y="102.1">BT_UART_CTS_L</text>
<text x="94.5" y="104.7">BT_UART_RXD</text>
<text x="131.2" y="102.1">BT_UART_RTS_L</text>
<text x="133" y="104.7">BT_UART_TXD</text>
<text x="147.3" y="103.8">B6</text>
<text x="168.9" y="103.8">BT_UART_TXD</text>
<text x="191.7" y="102.1">3-D4</text>
<text x="191.7" y="104.7">3-D4</text>
<text x="33.7" y="109.7">TP47</text>
<text x="33.7" y="112.3">TP48</text>
<text x="54.6" y="108.9">BT_PCM_CLK</text>
<text x="54.6" y="111.4">BT_PCM_IN</text>
<text x="54.6" y="114">BT_PCM_SYNC</text>
<text x="89.4" y="111.4">C9</text>
<text x="89.5" y="108.9">E9</text>
<text x="89.5" y="114">E7</text>
<text x="94.5" y="112.3">BT_PCM_IN</text>
<text x="95" y="109.7">BT_PCM_CLK</text>
<text x="133.6" y="112.3">BT_PCM_OUT</text>
<text x="147.3" y="111.4">D9</text>
<text x="168.9" y="111.4">BT_PCM_OUT</text>
<text x="191.1" y="112.3">TP56</text>
<text x="288.7" y="111">4-B4</text>
<text x="297.1" y="110.2">NFC_TX2</text>
<text x="331.7" y="108.5">R7</text>
<text x="332.2" y="113.5">0</text>
<text x="33.7" y="114.8">TP55</text>
<text x="43.6" y="119.9">3-C3</text>
<text x="54.6" y="119.1">BT_DEV_WAKE</text>
<text x="89.5" y="119.1">B8</text>
<text x="94.5" y="119.9">BT_DEV_WAKE</text>
<text x="94.5" y="114.8">BT_PCM_SYNC</text>
<text x="141.1" y="119.9">NC1</text>
<text x="147.3" y="119.1">F7</text>
<text x="39.7" y="125">2-C3,3-C4</text>
<text x="43.6" y="122.4">3-C4</text>
<text x="54.6" y="121.6">BT_HOST_WAKE</text>
<text x="54.6" y="124.1">MICRO_I2S2_CLK</text>
<text x="69.7" y="123.7">R15</text>
<text x="80.8" y="123.7">0</text>
<text x="89.4" y="121.6">C7</text>
<text x="89.5" y="124.1">E8</text>
<text x="94.5" y="122.4">BT_HOST_WAKE</text>
<text x="95" y="125">BT_I2S_CLK</text>
<text x="141.1" y="122.4">NC2</text>
<text x="141.1" y="125">NC3</text>
<text x="147.3" y="121.6">H4</text>
<text x="147.3" y="124.1">H5</text>
<text x="39.7" y="130">2-C3,3-C4</text>
<text x="39.7" y="127.5">2-C3,3-C4</text>
<text x="54.6" y="131.8">BT_REG_ON</text>
<text x="54.6" y="126.7">MICRO_I2S2_DO</text>
<text x="54.6" y="129.2">MICRO_I2S2_WS</text>
<text x="69.7" y="126.2">R16</text>
<text x="69.7" y="128.8">R17</text>
<text x="80.8" y="126.2">0</text>
<text x="80.8" y="128.8">0</text>
<text x="89.3" y="131.8">G5</text>
<text x="89.4" y="126.7">D7</text>
<text x="89.4" y="129.2">D8</text>
<text x="94.5" y="127.5">BT_I2S_DO</text>
<text x="94.5" y="130">BT_I2S_WS</text>
<text x="141.1" y="127.5">NC4</text>
<text x="141.1" y="130">NC5</text>
<text x="147.3" y="126.7">H7</text>
<text x="147.3" y="129.2">H9</text>
<text x="147.3" y="131.8">J6</text>
<text x="43.6" y="132.6">3-C3</text>
<text x="94.5" y="132.6">BT_REG_ON</text>
<text x="141.1" y="132.6">NC6</text>
<text x="39.8" y="140.2">3-B4,3-C3</text>
<text x="43.6" y="142.7">3-C3</text>
<text x="54.6" y="141.9">NFC_REG_PU</text>
<text x="54.6" y="139.4">NFC_CTS_REQ_CS</text>
<text x="89.4" y="139.4">C5</text>
<text x="89.4" y="141.9">D5</text>
<text x="94.5" y="140.2">NFC_CTS</text>
<text x="94.5" y="142.7">NFC_REG_PU</text>
<text x="137" y="140.2">NFC_RTS</text>
<text x="147.3" y="139.4">C6</text>
<text x="168.9" y="139.4">MICRO_SPI1_MISO_NFC_RTS_SCL_MISO</text>
<text x="201.9" y="140.2">2-C3,3-B4,3-D4</text>
<text x="249.3" y="140.2">4-C3</text>
<text x="258.3" y="139.4">NFC_VDDEE</text>
<text x="43.6" y="147.8">3-C3</text>
<text x="43.6" y="145.3">4-B2</text>
<text x="54.6" y="144.4">NFC_SDA</text>
<text x="54.6" y="147">NFC_SPI_INT</text>
<text x="54.6" y="149.5">NFC_SWPIO_0</text>
<text x="89.4" y="144.4">D6</text>
<text x="89.4" y="147">D3</text>
<text x="89.4" y="149.5">C4</text>
<text x="94.5" y="145.3">NFC_SDA</text>
<text x="94.5" y="147.8">NFC_SPI_INT</text>
<text x="136.5" y="145.3">NFC_SCL</text>
<text x="147.3" y="144.4">D4</text>
<text x="168.9" y="144.4">NFC_SCL</text>
<text x="191.7" y="145.3">4-B1</text>
<text x="33.7" y="150.4">TP51</text>
<text x="43.6" y="155.4">4-C2</text>
<text x="43.6" y="152.9">4-B2</text>
<text x="54.6" y="152.1">NFC_SWPIO_1</text>
<text x="54.6" y="154.6">NFC_TX1</text>
<text x="89.4" y="152.1">C3</text>
<text x="89.4" y="154.6">C1</text>
<text x="94.5" y="150.4">NFC_SWPIO_0</text>
<text x="94.5" y="152.9">NFC_SWPIO_1</text>
<text x="94.5" y="155.4">NFC_TX1</text>
<text x="131.9" y="155.4">NFC_VSIM_REQ</text>
<text x="147.3" y="154.6">A5</text>
<text x="168.9" y="154.6">NFC_VSIM_REQ</text>
<text x="191.7" y="155.4">3-C3</text>
<text x="286.4" y="151.3" transform="rotate(-90 286.4 151.3)">C18</text>
<text x="293.8" y="151.9" transform="rotate(-90 293.8 151.9)">0.1uF</text>
<text x="298.9" y="150.9" transform="rotate(-90 298.9 150.9)">R1</text>
<text x="303.9" y="151.5" transform="rotate(-90 303.9 151.5)">4.7K</text>
<text x="320.2" y="155.7">U3</text>
<text x="340.8" y="150.9" transform="rotate(-90 340.8 150.9)">R2</text>
<text x="345.8" y="151.5" transform="rotate(-90 345.8 151.5)">4.7K</text>
<text x="35.9" y="160.5">2-C3,3-B4,3-D4</text>
<text x="43.6" y="158">4-C2</text>
<text x="54.6" y="157.1">NFC_TX2</text>
<text x="54.6" y="159.7">MICRO_SPI1_SCK_NFC_URX_CLK</text>
<text x="89.5" y="157.1">B1</text>
<text x="89.5" y="159.7">E4</text>
<text x="94.5" y="158">NFC_TX2</text>
<text x="94.5" y="160.5">NFC_URX</text>
<text x="137" y="160.5">NFC_UTX</text>
<text x="147.3" y="159.7">E5</text>
<text x="168.9" y="159.7">MICRO_SPI1_MOSI_NFC_UTX_SDA_MOSI</text>
<text x="201.9" y="160.5">2-C3,3-B4,3-D4</text>
<text x="312.7" y="158.4">4</text>
<text x="312.7" y="161">3</text>
<text x="316.7" y="159.3">VCC</text>
<text x="316.7" y="161.8">SDA</text>
<text x="322.7" y="159.3">SCL</text>
<text x="328.9" y="158.4">1</text>
<text x="369.5" y="158.4">NFC_SCL</text>
<text x="382.2" y="159.3">4-B3</text>
<text x="43.6" y="163.1">3-C3</text>
<text x="54.6" y="162.2">NFC_WAKE</text>
<text x="89.5" y="162.2">E6</text>
<text x="94.5" y="163.1">NFC_WAKE</text>
<text x="287.7" y="162">GND</text>
<text x="312.7" y="163.5">2</text>
<text x="316.7" y="164.3">GND</text>
<text x="323.3" y="164.3">WP</text>
<text x="328.9" y="163.5">5</text>
<text x="39.8" y="170.7">3-B4,3-C4</text>
<text x="39.8" y="173.2">3-B4,3-C4</text>
<text x="54.6" y="169.8">SDIO_CLK_SPI_CLK</text>
<text x="54.6" y="172.4">SDIO_CMD_SPI_DI</text>
<text x="89.4" y="169.8">C2</text>
<text x="89.4" y="172.4">D2</text>
<text x="94.5" y="173.2">SDIO_CMD_SPI_DI</text>
<text x="95" y="170.7">SDIO_CLK_SPI_CLK</text>
<text x="133.1" y="170.7">HSIC_STROBE</text>
<text x="147.3" y="169.8">J3</text>
<text x="249.3" y="170.7">4-B4</text>
<text x="257.8" y="169.8">NFC_SDA</text>
<text x="309.3" y="169.7">GND</text>
<text x="316.6" y="168.1">24AA64-I/OT</text>
<text x="329.6" y="169.7">GND</text>
<text x="43.6" y="175.8">3-C4</text>
<text x="43.6" y="178.3">3-B4</text>
<text x="54.6" y="174.9">SDIO_DATA0_SPI_DO</text>
<text x="54.6" y="177.5">SDIO_DATA1_SPI_IRQ</text>
<text x="89.5" y="174.9">E2</text>
<text x="89.5" y="177.5">E3</text>
<text x="94.5" y="175.8">SDIO_DATA0_SPI_DO</text>
<text x="94.5" y="178.3">SDIO_DATA1_SPI_IRQ</text>
<text x="135.4" y="175.8">HSIC_DATA</text>
<text x="147.3" y="174.9">J4</text>
<text x="43.6" y="180.8">3-B4</text>
<text x="43.6" y="183.4">3-B4</text>
<text x="54.6" y="180">SDIO_DATA2_SPI_NC</text>
<text x="54.6" y="182.5">SDIO_DATA3_SPI_CS</text>
<text x="89.3" y="182.5">G3</text>
<text x="89.6" y="180">F3</text>
<text x="94.5" y="180.8">SDIO_DATA2_SPI_NC</text>
<text x="94.5" y="183.4">SDIO_DATA3_SPI_CS</text>
<text x="137" y="185.9">SR_PVSS</text>
<text x="147.3" y="185.1">F1</text>
<text x="54.6" y="190.2">GPIO2_JTAG_TCK</text>
<text x="89.3" y="190.2">G8</text>
<text x="95" y="191">GPIO2_JTAG_TCK</text>
<text x="139" y="191">GND12</text>
<text x="147.3" y="190.2">F6</text>
<text x="54.6" y="197.8">GPIO6_SDIO_SPI_SELECT</text>
<text x="54.6" y="195.2">GPIO5_JTAG_TDO</text>
<text x="54.6" y="192.7">GPIO3_JTAG_TMS</text>
<text x="89.3" y="192.7">G6</text>
<text x="89.3" y="195.2">G7</text>
<text x="89.6" y="197.8">F8</text>
<text x="94.5" y="193.5">GPIO3_JTAG_TMS</text>
<text x="94.5" y="196.1">GPIO5_JTAG_TDO</text>
<text x="139" y="193.5">GND13</text>
<text x="139" y="196.1">GND14</text>
<text x="147.3" y="192.7">F9</text>
<text x="147.3" y="195.2">F10</text>
<text x="147.3" y="197.8">G2</text>
<text x="174" y="195.2">Note: SR_PVSS (F1) has to connect to GND pin of C28</text>
<text x="188.7" y="192.5">GND</text>
<text x="307.7" y="195.2">5</text>
<text x="312.1" y="196.1">CLK</text>
<text x="320.2" y="192.3">U4</text>
<text x="327.7" y="196.1">VPS</text>
<text x="333.9" y="195.2">8</text>
<text x="362.1" y="193.5">R4</text>
<text x="371.4" y="195.2">NFC_VDDSE</text>
<text x="387.3" y="196.1">4-C3</text>
<text x="94.5" y="198.6">GPIO6</text>
<text x="139" y="198.6">GND15</text>
<text x="139" y="201.2">GND16</text>
<text x="139" y="203.7">GND17</text>
<text x="147.3" y="200.3">G9</text>
<text x="147.3" y="202.9">G10</text>
<text x="307.7" y="200.3">6</text>
<text x="311.6" y="201.2">RST</text>
<text x="327.7" y="203.7">NC2</text>
<text x="328.3" y="201.2">IO0</text>
<text x="333.9" y="202.9">3</text>
<text x="333.9" y="200.3">4</text>
<text x="360.4" y="200.4">DEPOP</text>
<text x="362.7" y="198.6">0</text>
<text x="88.6" y="205.4">A10</text>
<text x="89.5" y="207.9">B2</text>
<text x="94.5" y="206.2">GND1</text>
<text x="94.5" y="208.8">GND2</text>
<text x="139" y="206.2">GND18</text>
<text x="139" y="208.8">GND19</text>
<text x="147.3" y="205.4">H2</text>
<text x="147.3" y="207.9">H3</text>
<text x="249.3" y="208.8">4-B4</text>
<text x="256.5" y="207.9">NFC_SWPIO_1</text>
<text x="283.4" y="206.2">R3</text>
<text x="301.7" y="206.5">GND</text>
<text x="307.7" y="207.9">2</text>
<text x="311.6" y="208.8">SWIO</text>
<text x="327.4" y="208.8">GND</text>
<text x="333.9" y="207.9">1</text>
<text x="344.8" y="205.9" transform="rotate(-90 344.8 205.9)">C19</text>
<text x="352.2" y="206.5" transform="rotate(-90 352.2 206.5)">0.1uF</text>
<text x="88.6" y="213">B10</text>
<text x="89.4" y="215.6">C8</text>
<text x="89.5" y="210.5">B3</text>
<text x="94.5" y="213.8">GND4</text>
<text x="94.5" y="211.3">GND3</text>
<text x="139" y="211.3">GND20</text>
<text x="139" y="213.8">GND21</text>
<text x="147.3" y="210.5">H6</text>
<text x="147.3" y="213">H8</text>
<text x="147.3" y="215.6">H10</text>
<text x="281.6" y="213.1">DEPOP</text>
<text x="284" y="211.3">0</text>
<text x="307.7" y="213">7</text>
<text x="311.6" y="213.8">NC1</text>
<text x="324.6" y="213.8">HS-GND</text>
<text x="333.9" y="213">H</text>
<text x="88.5" y="218.1">C10</text>
<text x="89.4" y="220.6">D1</text>
<text x="94.5" y="221.5">GND7</text>
<text x="94.5" y="218.9">GND6</text>
<text x="94.5" y="216.4">GND5</text>
<text x="139" y="216.4">GND22</text>
<text x="139" y="218.9">GND23</text>
<text x="139" y="221.5">GND24</text>
<text x="147.3" y="218.1">J1</text>
<text x="147.3" y="220.6">J2</text>
<text x="317.2" y="217.7">OTS015CD</text>
<text x="346.1" y="216.6">GND</text>
<text x="88.5" y="223.2">D10</text>
<text x="88.6" y="225.7">E10</text>
<text x="94.5" y="226.5">GND9</text>
<text x="94.5" y="224">GND8</text>
<text x="139" y="224">GND25</text>
<text x="139" y="226.5">GND26</text>
<text x="147.3" y="223.2">J5</text>
<text x="147.3" y="225.7">J7</text>
<text x="337.3" y="223">GND</text>
<text x="89.6" y="228.2">F2</text>
<text x="89.6" y="230.8">F5</text>
<text x="94.5" y="229.1">GND10</text>
<text x="94.5" y="231.6">GND11</text>
<text x="139" y="229.1">GND27</text>
<text x="139" y="231.6">GND28</text>
<text x="147.3" y="228.2">J9</text>
<text x="147.3" y="230.8">J10</text>
<text x="115.5" y="238.4">AW-AH641</text>
<text x="84.6" y="245.8">GND</text>
<text x="150.6" y="245.8">GND</text>
</g>
</svg>
